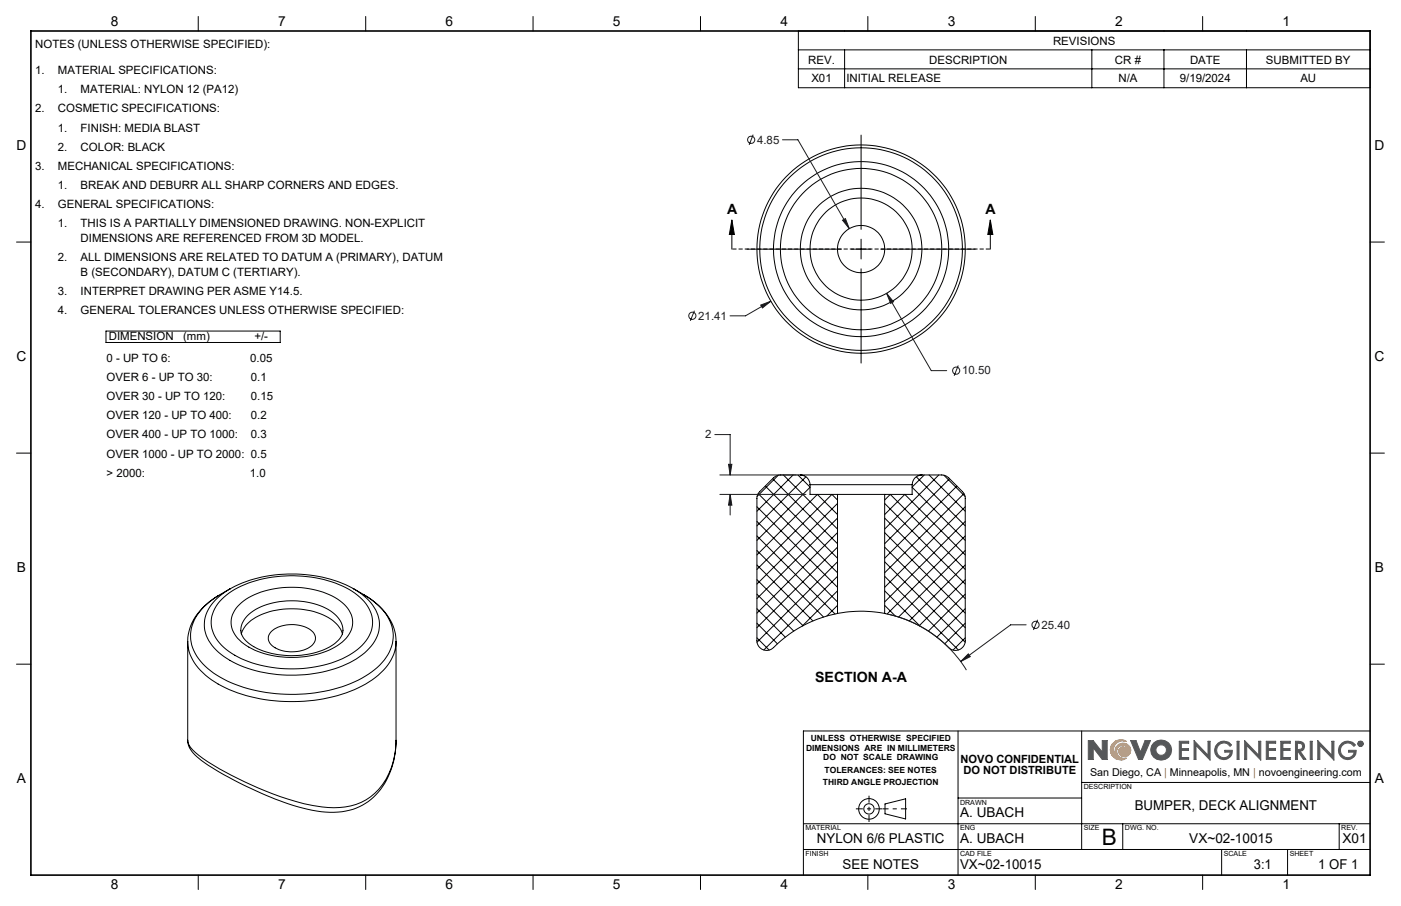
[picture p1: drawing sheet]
<svg xmlns="http://www.w3.org/2000/svg" width="432mm" height="279mm" viewBox="0 0 432 279" stroke-linecap="round" stroke-linejoin="round" font-family="sans-serif">
<g fill="none" stroke="#000" stroke-width=".31">
<path d="M61.1 5.1v4.5M112.7 5.1v4.5M164.3 5.1v4.5M215.9 5.1v4.5M267.5 5.1v4.5M319.1 5.1v4.5M370.7 5.1v4.5M5.1 74.6h4.4M422.3 74.6h4.4M5.1 139.7h4.4M422.3 139.7h4.4M233.3 156.3l24.8 24.8"/>
<path d="M233.7 152.2l24.4 24.4M235.9 149.9l22.2 22.3M238.1 147.6l20 20.1M239.9 146.5l-6.6 6.6M241.4 146.5l16.7 16.7M244.4 146.5l-11.1 11.2M245.9 146.5l3.8 3.7M246.7 146.5h-6.2l-1.1 .2-1 .7-4.3 4.2a2.87 2.87 0 0 0-.8 2.1v43.9a3 3 0 0 0 1.8 2.8 3 3 0 0 0 3.3-.7 38 38 0 0 1 19.7-10.5M246.7 146.5a3 3 0 0 1 3 3M246.7 146.5h37.5M248.4 147l-15.1 15.2M249.7 149.5h31.4"/>
<path d="M249.7 150.3l-16.4 16.4M249.7 149.5v3h8.4M258.1 152.5h14.6M258.1 154.2l-1.7-1.7-23.1 23.1M258.1 158.7l-6.2-6.2-18.6 18.6M258.1 155.3l-24.8 24.8M258.1 159.8l-24.8 24.8M258.1 152.5v36.7M272.7 154.2l1.7-1.7 23.1 23.1M272.7 158.7l6.2-6.2 18.6 18.6M272.7 159.8l24.8 24.8M272.7 155.3l24.8 24.8"/>
<path d="M272.7 152.5v36.7M281.1 150.3l16.4 16.4M281.1 149.5v3h-8.4M282.4 147l15.1 15.2M284.2 146.5h6.1l1.1 .2 1 .7 4.3 4.2a2.87 2.87 0 0 1 .8 2.1v43.9a3 3 0 0 1-1.9 2.8 3 3 0 0 1-3.2-.7 38 38 0 0 0-19.7-10.5M284.2 146.5a3 3 0 0 0-3.1 3M284.9 146.5l-3.8 3.7M286.3 146.5l11.2 11.2M289.3 146.5l-16.6 16.7M290.9 146.5l6.6 6.6M292.7 147.6l-20 20.1M294.9 149.9l-22.2 22.3"/>
<path d="M297.1 152.2l-24.4 24.4M297.5 156.3l-24.8 24.8M233.3 178.8l14.2 14.2M233.3 174.2l17.2 17.3M233.3 169.8l20.5 20.5M233.3 165.3l24.1 24M233.3 160.8l24.8 24.8M258.1 173.2l-24.8 24.8M258.1 177.7l-22.7 22.7M258.1 164.3l-24.8 24.8M258.1 168.7l-24.8 24.9M272.7 177.7l22.7 22.7"/>
<path d="M272.7 173.2l24.8 24.8M272.7 168.7l24.8 24.9M272.7 164.3l24.8 24.8M297.5 160.8l-24.8 24.8M297.5 165.3l-24.1 24M297.5 169.8l-20.5 20.5M297.5 174.2l-17.3 17.3M297.5 178.8l-14.2 14.2M57.9 197.8a14.3 14.3 0 0 0 6.3 11.2 44 44 0 0 0 28.1 7.3 42.4 42.4 0 0 0 23.4-7.3 14.3 14.3 0 0 0 6.4-11.2v30.6M57.9 197.8v30.5M67.1 183.8a17.3 17.3 0 0 0-9.2 13.6v.5M68.3 184.9a29.8 29.8 0 0 1 19.6-7.3 34.1 34.1 0 0 1 22.3 6 9.7 9.7 0 0 1 3.5 12.5 20.1 20.1 0 0 1-12.7 8.7 38.7 38.7 0 0 1-29.6-3.3 11.4 11.4 0 0 1-6.2-10.8 10.9 10.9 0 0 1 3.1-5.8z"/>
<path d="M70.9 181.6l-3.8 2.2M70.9 181.6a14.8 14.8 0 0 0-7.8 9.5 11.4 11.4 0 0 0 5.1 10.7 37.8 37.8 0 0 0 25.8 6.3 32.3 32.3 0 0 0 19.1-7.5 10.3 10.3 0 0 0-.1-16.1l-4-2.9M70.9 181.6h.1M70.9 181.6a41.9 41.9 0 0 1 38.1 0M73.2 187a22.5 22.5 0 0 1 16.2-5.9 24.5 24.5 0 0 1 16.7 5.3 7.3 7.3 0 0 1-.6 11.6 27.3 27.3 0 0 1-21.9 4.1 17.3 17.3 0 0 1-11.3-6.5 6.8 6.8 0 0 1 .9-8.6zM74.4 195.5a10.9 10.9 0 0 1 7.8-6.6 24.1 24.1 0 0 1 20.3 2.4 8.3 8.3 0 0 1 3.1 4.2M76.2 189.9a20.4 20.4 0 0 1 15.4-4.6 17.1 17.1 0 0 1 13 5.7 4.9 4.9 0 0 1-1.3 7.4 25 25 0 0 1-20.4 2.9 11.8 11.8 0 0 1-8.5-5.8 5.5 5.5 0 0 1 1.8-5.6zM83.7 194.7a10.4 10.4 0 0 1 12.7 .2 2.94 2.94 0 0 1-1 4.7 10.6 10.6 0 0 1-11.9-.8 2.74 2.74 0 0 1 .2-4.1zM109 181.6l3.1 1.8M112.1 183.4a17.6 17.6 0 0 1 10 14v.4M112.1 183.4a16.3 16.3 0 0 1 9 11.6 13.2 13.2 0 0 1-5.6 11.5 40.4 40.4 0 0 1-24.4 7.6 42.5 42.5 0 0 1-26.2-7.2 13 13 0 0 1-5.9-13.2 16.8 16.8 0 0 1 8.1-9.9M233.3 196.7l3.8 3.8"/>
<path d="M233.3 192.2l6.3 6.3M233.3 187.7l8.7 8.8M233.3 183.2l11.4 11.4M258.1 189.2a37.7 37.7 0 0 1 14.6 0M258.1 182.2l-10.8 10.9M258.1 186.7l-3.3 3.3M272.7 186.7l3.2 3.3M272.7 182.2l10.9 10.9M297.5 183.2l-11.4 11.4M297.5 187.7l-8.8 8.8M297.5 192.2l-6.3 6.3M297.5 196.7l-3.8 3.8"/>
<path d="M5.1 204.8h4.4M422.3 204.8h4.4M57.9 228.3a8.1 8.1 0 0 0 4.1 6.2 109.3 109.3 0 0 0 32.8 15.1 23.5 23.5 0 0 0 16.9-1.3 21.5 21.5 0 0 0 10.3-17.4l.1-2.5M57.9 228.3a6.9 6.9 0 0 0 3.4 4.7 101.8 101.8 0 0 0 35.2 15.4 23.6 23.6 0 0 0 16.3-1.7 20.8 20.8 0 0 0 9.3-18.3M295.3 225.4v44.5M333.4 225.4v36.6M422.3 225.4h-174.7v44.5M247.6 254h174.7M272.8 247.9l6.3-1.6v6.3l-6.3-1.6zM295.3 246.1h38.1M333.4 241.3h88.9M346 254v8"/>
<path d="M412.7 254v8M61.1 269.9v4.4M112.7 269.9v4.4M164.3 269.9v4.4M215.9 269.9v4.4M247.6 262h174.7M267.5 269.9v4.4M319.1 269.9v4.4M370.7 269.9v4.4M376.5 262v7.9M396.8 262v7.9"/>
<circle cx="265.4" cy="76.8" r="7.3"/>
<circle cx="265.4" cy="76.8" r="18.8"/>
<circle cx="265.4" cy="76.8" r="31.2"/>
<circle cx="265.4" cy="76.8" r="32.1"/>
<circle cx="265.4" cy="76.8" r="27"/>
<circle cx="265.4" cy="76.8" r="24.9"/>
<circle cx="265.4" cy="76.8" r="15.7"/>
<circle cx="267.8" cy="249.5" r="1.59"/>
<circle cx="267.8" cy="249.5" r="3.2"/>
</g>
<path d="M342.7 229.6a3.1 3.1 0 0 1 4.5-.9 2.82 2.82 0 0 0-3.9 1.7 2.82 2.82 0 0 0 2.3 3.6 2.45 2.45 0 0 1-1.1-4.2 2.45 2.45 0 0 1 4 1.5 1.88 1.88 0 0 1-1.9 2.1 1.88 1.88 0 0 1-1.8-2.2l.6-.7a1.82 1.82 0 0 1 2.4 1.5 1.89 1.89 0 0 0-2.6-2 1.89 1.89 0 0 0-.3 3.3l1.5 .6 .8-.1a3.2 3.2 0 0 1-4-.2 3.2 3.2 0 0 1-.5-4z" fill="none" stroke="#f78d2a" stroke-width=".31"/>
<g fill="none" stroke="#555759" stroke-width=".31">
<path d="M336.9 230.6v3.6h-1.5v-5.8h1.5l2.8 3.6M336.9 230.6h.1M337 230.6l2.7 3.6h1.5v-5.8h-1.5v3.6M339.7 232h.1M348.5 228.4h1.6l1.4 3.6 1.4-3.6h1.7l-2.5 5.8h-1.2zM363.5 228.6h2.9v.6h-2.3v1.7h2.2v.5h-2.2v2.2h2.3v.6h-2.9zM368 228.4l4.3 4.5v-4.3h.7v5.8l-4.4-4.5v4.3h-.6zM375.4 229.2a2.89 2.89 0 0 1 4.2 .5l-.5 .5a2.26 2.26 0 0 0-3.2-.7 2.26 2.26 0 0 0-.5 3.2 2.26 2.26 0 0 0 3.3 .4l.5-1.1h-1.7v-.6h2.3a2.78 2.78 0 0 1-4 2.5 2.78 2.78 0 0 1-.4-4.7zM381.3 228.6h.6v5.6h-.6zM383.6 228.4l4.3 4.5v-4.3h.7v5.8l-4.4-4.5v4.3h-.6zM390.3 228.6h2.9v.6h-2.3v1.7h2.2v.5h-2.2v2.2h2.3v.6h-2.9zM394.8 228.6h2.9v.6h-2.3v1.7h2.2v.5h-2.2v2.2h2.3v.6h-2.9z"/>
<path d="M399.3 228.6a2.74 2.74 0 0 1 2.6 .8l.2 .8-.3 .9-1.1 .6 1.8 2.5h-.8l-1.7-2.5h-.1v2.5h-.6zM399.9 229.2l1.1 .1a1.02 1.02 0 0 1 0 1.7l-1.1 .2zM403.8 228.6h.6v5.6h-.6zM406.2 228.4l4.3 4.5v-4.3h.6v5.8l-4.3-4.5v4.3h-.6zM413.6 229.2a2.89 2.89 0 0 1 4.2 .5l-.5 .5a2.25 2.25 0 0 0-3.3-.7 2.25 2.25 0 0 0-.2 3.4 2.25 2.25 0 0 0 3.4-.3l.1-.6h-1.6v-.6h2.3a2.79 2.79 0 0 1-4 2.5 2.79 2.79 0 0 1-.4-4.7zM419 228.9l.6 .1-.1 .4 .2 .4-.4-.4-.3 .4zM419.2 229l.3 .2-.3 .1z"/>
<circle cx="357.9" cy="231.3" r="1.64"/>
<circle cx="357.9" cy="231.3" r="3.2"/>
<circle cx="419.3" cy="229.4" r=".85"/>
<circle cx="419.3" cy="229.4" r=".71"/>
</g>
<path d="M279.5 249.4h-7.5" fill="none" stroke="#000" stroke-width=".31" stroke-dasharray="15.2 1.3 1.3 1.3" stroke-dashoffset="13.4" stroke-linecap="butt"/>
<path d="M263.8 249.4h8.1M267.8 245.4v8.1" fill="none" stroke="#000" stroke-width=".31" stroke-dasharray="15.2 1.3 1.3 1.3" stroke-dashoffset="13.1" stroke-linecap="butt"/>
<path d="M9.5 9.6h412.8v260.3h-412.8z" fill="none" stroke="#000" stroke-width=".5"/>
<path d="M343 229.1a3.2 3.2 0 0 1 4.2-.4 2.82 2.82 0 0 0-3.9 1.7 2.82 2.82 0 0 0 2.3 3.6 2.43 2.43 0 0 1-1.9-2.8 2.43 2.43 0 0 1 2.7-2 2.43 2.43 0 0 1 2.1 2.7 1.82 1.82 0 0 1-2.5 1.5 1.82 1.82 0 0 1-.9-2.7 1.73 1.73 0 0 1 2.7 1.3 1.9 1.9 0 0 0-2.6-2 1.9 1.9 0 0 0-.3 3.3l.8 .5h1.5a3.2 3.2 0 0 1-4.2-.4 3.2 3.2 0 0 1 0-4.3z" fill-rule="evenodd" fill="#f78d2a"/>
<path d="M335.4 228.4v5.8h1.5v-3.6l2.8 3.6h1.5v-5.8h-1.5v3.6l-2.8-3.6zM348.5 228.4l2.4 5.8h1.2l2.5-5.8h-1.7l-1.4 3.6-1.4-3.6zM355.6 229.1a3.1 3.1 0 0 0 .2 4.6 3.1 3.1 0 0 0 4.6-.6 3.1 3.1 0 0 0-1-4.5l-1.8-.4-1 .3zM356.2 231.3a1.65 1.65 0 0 1 3.3 0 1.65 1.65 0 0 1-3.3 0zM363.5 228.6v5.6h2.9v-.6h-2.3v-2.2h2.2v-.5h-2.2v-1.7h2.3v-.6zM368 228.4v5.8h.6v-4.3l4.4 4.5v-5.8h-.7v4.3zM375.2 229.3a2.79 2.79 0 0 0 .7 4.7 2.79 2.79 0 0 0 3.9-2.6h-2.3v.6h1.7a2.16 2.16 0 0 1-3 1.4 2.16 2.16 0 0 1-.9-3.2 2.22 2.22 0 0 1 3.8 0l.5-.5a2.92 2.92 0 0 0-4.4-.4zM381.3 228.6v5.6h.6v-5.6zM383.6 228.4v5.8h.6v-4.3l4.4 4.5v-5.8h-.7v4.3zM390.3 228.6v5.6h2.9v-.6h-2.3v-2.2h2.2v-.5h-2.2v-1.7h2.3v-.6zM394.8 228.6v5.6h2.9v-.6h-2.3v-2.2h2.2v-.5h-2.2v-1.7h2.3v-.6zM399.3 228.6v5.6h.6v-2.5l1.8 2.5h.8l-1.8-2.5 1.1-.6 .3-1.3a1.6 1.6 0 0 0-2.1-1.2zM399.9 229.2l1.3 .3 .3 .4-.3 1-1.3 .3zM403.8 228.6v5.6h.6v-5.6zM406.2 228.4v5.8h.6v-4.3l4.3 4.5v-5.8h-.6v4.3zM413.3 229.4a2.79 2.79 0 0 0 .9 4.6 2.79 2.79 0 0 0 3.8-2.6h-2.3v.6h1.6a2.18 2.18 0 0 1-3.2 1.3 2.18 2.18 0 0 1-.4-3.5 2.22 2.22 0 0 1 3.6 .4l.5-.5a2.89 2.89 0 0 0-4.5-.3zM419 228.9v.9h.2v-.4l.5 .4-.2-.4 .2-.4zM419.2 229l.3 .2-.3 .1zM418.5 229.4a.85 .85 0 0 0 1.7 0 .85 .85 0 0 0-1.7 0zM418.6 229.4a.71 .71 0 0 1 1.4 0 .71 .71 0 0 1-1.4 0z" fill-rule="evenodd" fill="#555759"/>
<g fill="none" stroke="#191924" stroke-width=".31">
<path d="M232.1 41.5l-1.2 3.2M241.2 43.1h4.7l15.9 27.4M259.7 67.9l.9-.5 1.2 3.1zM214 95.8l-1.2 3.2M234.5 94.1l3.1-1.2-2.6 2.1zM237.6 92.9l-7.8 4.5h-4.8M273.3 90.5l2.1 2.6-.9 .5zM273.3 90.5l13.7 23.8h4.8M295.3 112.7l-1.2 3.2M220.3 134h4.7v12.5M221.9 152.5h26.5M221.9 146.5h23.5"/>
<path d="M224.5 143.2h1.1l-.6 3.3zM225 152.5l.6 3.3h-1.1zM225 152.5v6.3M273.9 189.4a38.1 38.1 0 0 1 24 17.3M316.3 192.7h-4.8l-15.4 11.3M319.8 191.1l-1.3 3.2M296.1 204l2.3-2.4 .6 .9z"/>
<circle cx="231.5" cy="43.1" r="1.12"/>
<circle cx="213.4" cy="97.4" r="1.1"/>
<circle cx="294.7" cy="114.3" r="1.11"/>
<circle cx="319.2" cy="192.7" r="1.09"/>
</g>
<g fill="none" stroke="#000" stroke-width=".31">
<path d="M246.1 9.6h176.2v17.5h-176.2zM246.1 15.4h176.2M260.3 15.4v11.7M336.5 15.4v11.7M358.7 15.4v11.7M384.2 15.4v11.7M246.1 21.2h176.2M265.4 41.7v29M225.6 67.8l.7 4.5h-1.5zM225.6 67.8v9M230.2 76.8h29.1M262.4 76.8h6"/>
<path d="M265.4 73.8v6.1M271.5 76.8h29.1M305.2 67.8l.8 4.5h-1.6zM305.2 67.8v9M265.4 82.9v29.1M32.7 102.1h53.7v3.5h-53.7z"/>
</g>
<path d="M305.2 76.8h-79.6" fill="none" stroke="#000" stroke-width=".31" stroke-dasharray="1.3 .6" stroke-dashoffset="-.1" stroke-linecap="butt"/>
<path d="M305.2 67.8l.8 4.5h-1.6zM225.6 67.8l.7 4.5h-1.5z" fill="#000"/>
<path d="M259.7 67.9l2.1 2.6-1.2-3.1zM273.3 90.5l1.2 3.1 .9-.5zM234.5 94.1l.5 .9 2.6-2.1zM296.1 204l2.9-1.5-.6-.9zM225 152.5l.6 3.3h-1.1zM224.5 143.2h1.1l-.6 3.3z" fill="#191924"/>
<text font-size="7" x="339.5" y="260.5">B</text>
<g font-size="4.4">
<text x="224.1" y="65.8">A</text>
<text x="303.8" y="65.8">A</text>
<text x="251.2" y="210.2">SECTION A-A</text>
</g>
<g font-size="4.2">
<text x="34.1" y="8.1">8</text>
<text x="85.7" y="8.1">7</text>
<text x="137.3" y="8.1">6</text>
<text x="188.9" y="8.1">5</text>
<text x="240.5" y="8.1">4</text>
<text x="292.1" y="8.1">3</text>
<text x="343.7" y="8.1">2</text>
<text x="395.3" y="8.1">1</text>
<text x="5.1" y="46.4">D</text>
<text x="423.7" y="46.4">D</text>
<text x="5.1" y="111.4">C</text>
<text x="423.7" y="111.4">C</text>
<text x="5.2" y="176.5">B</text>
<text x="423.8" y="176.5">B</text>
<text x="5.2" y="241.6">A</text>
<text x="423.8" y="241.6">A</text>
<text x="349.7" y="249.9">BUMPER, DECK ALIGNMENT</text>
<text x="295.9" y="252">A. UBACH</text>
<text x="251.8" y="260">NYLON 6/6 PLASTIC</text>
<text x="295.9" y="260">A. UBACH</text>
<text x="366.5" y="260">VX~02-10015</text>
<text x="413.8" y="260">X01</text>
<text x="259.7" y="267.9">SEE NOTES</text>
<text x="295.9" y="267.9">VX~02-10015</text>
<text x="386.5" y="267.9">3:1</text>
<text x="406.3" y="267.9">1 OF 1</text>
<text x="34.1" y="274.2">8</text>
<text x="85.7" y="274.2">7</text>
<text x="137.3" y="274.2">6</text>
<text x="188.9" y="274.2">5</text>
<text x="240.5" y="274.2">4</text>
<text x="292.1" y="274.2">3</text>
<text x="343.7" y="274.2">2</text>
<text x="395.3" y="274.2">1</text>
</g>
<g font-size="3.5">
<text x="10.9" y="14.9">NOTES (UNLESS OTHERWISE SPECIFIED):</text>
<text x="324.6" y="13.8">REVISIONS</text>
<text x="10.9" y="22.8">1.</text>
<text x="17.9" y="22.8">MATERIAL SPECIFICATIONS:</text>
<text x="249.1" y="19.6">REV.</text>
<text x="286.4" y="19.6">DESCRIPTION</text>
<text x="343.6" y="19.6">CR #</text>
<text x="366.8" y="19.6">DATE</text>
<text x="390.2" y="19.6">SUBMITTED BY</text>
<text x="17.9" y="28.8">1.</text>
<text x="24.9" y="28.8">MATERIAL: NYLON 12 (PA12)</text>
<text x="250.1" y="25.4">X01</text>
<text x="260.8" y="25.4">INITIAL RELEASE</text>
<text x="344.7" y="25.4">N/A</text>
<text x="363.6" y="25.4">9/19/2024</text>
<text x="400.8" y="25.4">AU</text>
<text x="10.9" y="34.7">2.</text>
<text x="17.9" y="34.7">COSMETIC SPECIFICATIONS:</text>
<text x="17.9" y="40.6">1.</text>
<text x="24.9" y="40.6">FINISH: MEDIA BLAST</text>
<text x="17.9" y="46.5">2.</text>
<text x="24.9" y="46.5">COLOR: BLACK</text>
<text x="10.9" y="52.4">3.</text>
<text x="17.9" y="52.4">MECHANICAL SPECIFICATIONS:</text>
<text x="17.9" y="58.3">1.</text>
<text x="24.9" y="58.3">BREAK AND DEBURR ALL SHARP CORNERS AND EDGES.</text>
<text x="10.9" y="64.2">4.</text>
<text x="17.9" y="64.2">GENERAL SPECIFICATIONS:</text>
<text x="17.9" y="70.1">1.</text>
<text x="24.9" y="70.1">THIS IS A PARTIALLY DIMENSIONED DRAWING. NON-EXPLICIT</text>
<text x="24.9" y="74.6">DIMENSIONS ARE REFERENCED FROM 3D MODEL.</text>
<text x="17.9" y="80.6">2.</text>
<text x="24.9" y="80.6">ALL DIMENSIONS ARE RELATED TO DATUM A (PRIMARY), DATUM</text>
<text x="24.9" y="85.1">B (SECONDARY), DATUM C (TERTIARY).</text>
<text x="17.9" y="91">3.</text>
<text x="24.9" y="91">INTERPRET DRAWING PER ASME Y14.5.</text>
<text x="17.9" y="96.9">4.</text>
<text x="24.9" y="96.9">GENERAL TOLERANCES UNLESS OTHERWISE SPECIFIED:</text>
<text x="33.5" y="104.8">DIMENSION</text>
<text x="56.4" y="104.8">(mm)</text>
<text x="78.4" y="104.8">+/-</text>
<text x="32.8" y="111.6">0 - UP TO 6:</text>
<text x="77.1" y="111.6">0.05</text>
<text x="32.8" y="117.5">OVER 6 - UP TO 30:</text>
<text x="77.3" y="117.5">0.1</text>
<text x="32.8" y="123.4">OVER 30 - UP TO 120:</text>
<text x="77.3" y="123.4">0.15</text>
<text x="32.8" y="129.3">OVER 120 - UP TO 400:</text>
<text x="77.3" y="129.3">0.2</text>
<text x="32.8" y="135.2">OVER 400 - UP TO 1000:</text>
<text x="77.3" y="135.2">0.3</text>
<text x="32.8" y="141.1">OVER 1000 - UP TO 2000: 0.5</text>
<text x="32.8" y="147">&gt; 2000:</text>
<text x="77" y="147">1.0</text>
<text x="296.1" y="235.2">NOVO CONFIDENTIAL</text>
<text x="296.9" y="238.7">DO NOT DISTRIBUTE</text>
</g>
<g font-size="3.5" fill="#191924">
<text x="233.4" y="44.3">4.85</text>
<text x="215.2" y="98.6">21.41</text>
<text x="296.5" y="115.5">10.50</text>
<text x="217.4" y="135.2">2</text>
<text x="321" y="193.9">25.40</text>
</g>
<text font-size="3.3" x="336" y="239.4">San Diego, CA | Minneapolis, MN | novoengineering.com</text>
<g font-size="2.6">
<text x="248.4" y="231.5">DIMENSIONS ARE IN MILLIMETERS</text>
<text x="249.9" y="228.6">UNLESS OTHERWISE SPECIFIED</text>
<text x="253.7" y="234.4">DO NOT SCALE DRAWING</text>
<text x="254.2" y="238.5">TOLERANCES: SEE NOTES</text>
<text x="253.7" y="242.1">THIRD ANGLE PROJECTION</text>
</g>
<g font-size="2.2">
<text x="334" y="243.4">DESCRIPTION</text>
<text x="295.9" y="248.2">DRAWN</text>
<text x="248.3" y="256.1">MATERIAL</text>
<text x="295.9" y="256.1">ENG</text>
<text x="334" y="256.1">SIZE</text>
<text x="346.7" y="256.1">DWG. NO.</text>
<text x="413.4" y="256.1">REV.</text>
<text x="248.3" y="264">FINISH</text>
<text x="295.9" y="264">CAD FILE</text>
<text x="377.2" y="264">SCALE</text>
<text x="397.5" y="264">SHEET</text>
</g>
</svg>
